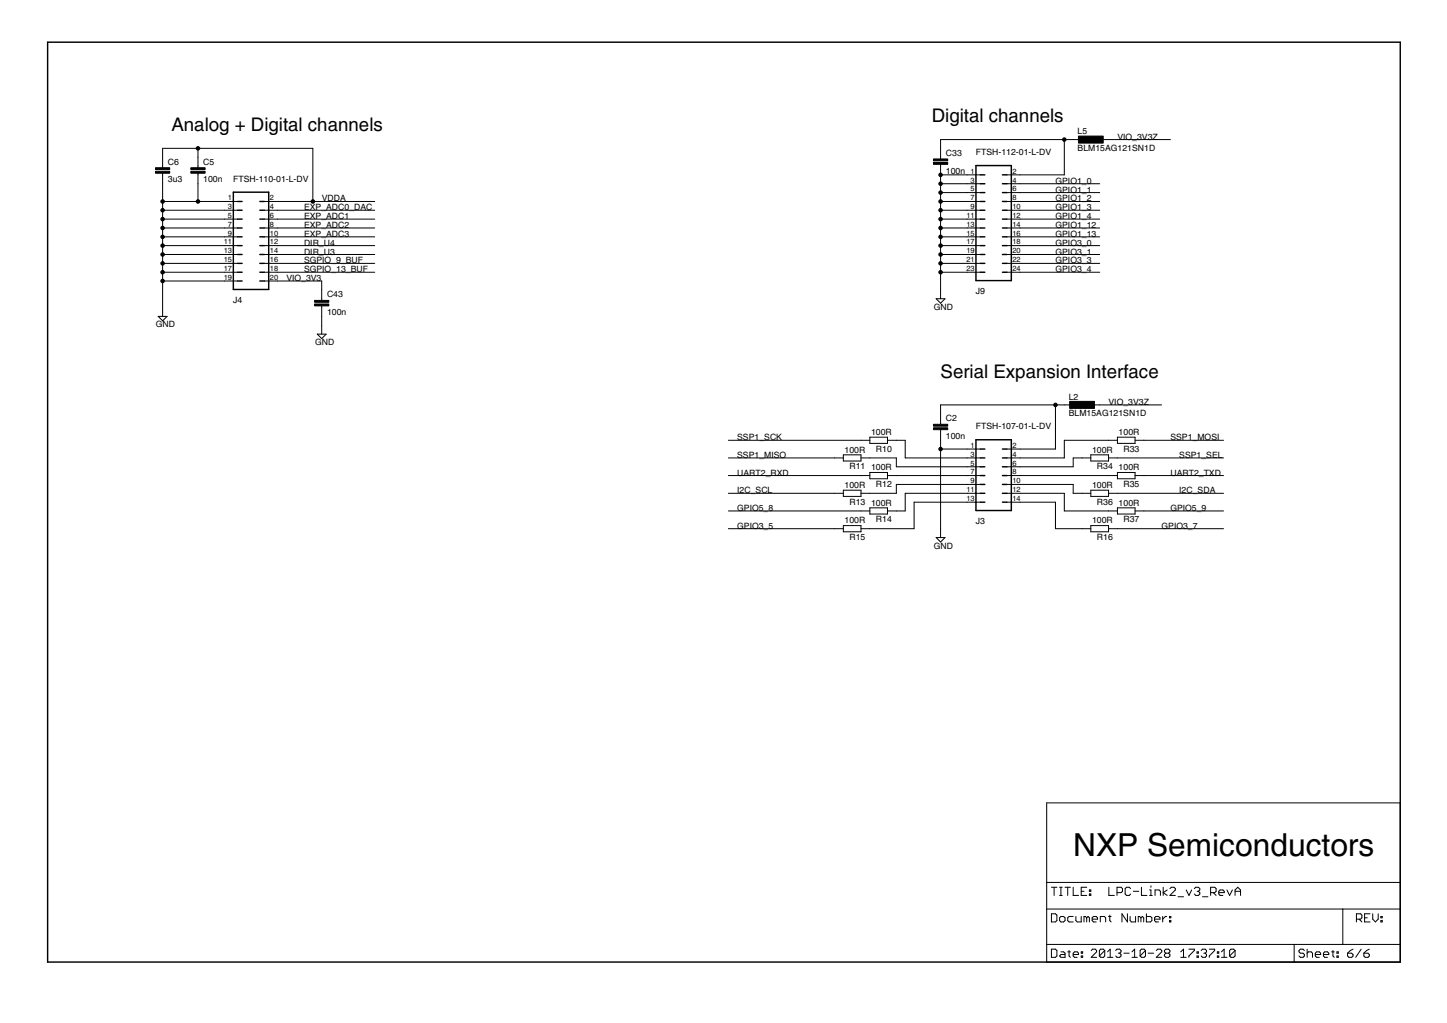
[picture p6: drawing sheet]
<svg xmlns="http://www.w3.org/2000/svg" width="297mm" height="210mm" viewBox="0 0 297 210" stroke-linecap="round" stroke-linejoin="round" font-family="sans-serif">
<g fill="#000" stroke="#000" stroke-width=".3">
<path d="M9.8 8.7v188.7zM9.8 8.7h277.6zM287.4 8.7v188.7zM47.9 39.4v20zM47.9 39.4h7.3zM200.3 34v23.6zM201.3 35.9h.9zM201.3 37.7h.9zM201.3 39.5h.9zM205.8 35.9h.9zM205.8 37.7h.9zM205.8 39.5h.9z"/>
<path d="M200.3 34h7.3zM47.9 59.4h7.3zM48.8 41.3h.9zM48.8 43.1h.9zM48.8 45h.9zM48.8 46.8h.9zM48.8 48.6h.9zM48.8 50.4h.9zM48.8 52.2h.9zM48.8 54h.9zM48.8 55.9h.9zM48.8 57.7h.9z"/>
<path d="M53.3 41.3h1zM53.3 43.1h1zM53.3 45h1zM53.3 46.8h1zM53.3 48.6h1zM53.3 50.4h1zM53.3 52.2h1zM53.3 54h1zM53.3 55.9h1zM53.3 57.7h1zM55.2 39.4v20zM200.3 57.6h7.3z"/>
<path d="M201.3 41.3h.9zM201.3 43.1h.9zM201.3 45h.9zM201.3 46.8h.9zM201.3 48.6h.9zM201.3 50.4h.9zM201.3 52.2h.9zM201.3 54h.9zM201.3 55.9h.9zM205.8 41.3h.9zM205.8 43.1h.9zM205.8 45h.9z"/>
<path d="M205.8 46.8h.9zM205.8 48.6h.9zM205.8 50.4h.9zM205.8 52.2h.9zM205.8 54h.9zM205.8 55.9h.9zM207.6 34v23.6zM200.3 90.2v11zM201.3 92.1h.9zM201.3 94h.9zM201.3 95.8h.9zM201.3 97.6h.9z"/>
<path d="M201.3 99.4h.9zM205.8 92.1h.9zM205.8 94h.9zM205.8 95.8h.9zM205.8 97.6h.9zM205.8 99.4h.9zM200.3 90.2h7.3zM200.3 101.2v1.8zM200.3 103v1.8zM200.3 104.8h7.3zM201.3 101.2h.9zM201.3 103h.9z"/>
<path d="M205.8 101.2h.9zM205.8 103h.9zM207.6 103v1.8zM207.6 101.2v1.8zM207.6 90.2v11zM9.8 197.4h277.6z"/>
</g>
<g fill="#000" stroke="#000" stroke-width=".21">
<path d="M33.4 32.3v1.8zM33.4 35.9v1.8zM33.4 34.1v.3zM33.4 35.5v.4zM33.4 37.7v3.6zM33.4 30.4v1.9zM33.4 30.4h7.2zM40.6 32.3v1.8zM40.6 35.9v1.8zM40.6 34.1v.3zM40.6 35.5v.4zM40.6 37.7v3.6z"/>
<path d="M40.6 30.4h23.6zM40.6 30.4v1.9zM64.2 30.4v10.9zM193.1 30.4v1.9zM193.1 34.1v1.8zM193.1 32.3v.3zM193.1 33.7v.4zM193.1 37.7v1.8zM193.1 35.9v1.8zM193.1 35.9h5.4zM193.1 28.6v1.8zM198.5 35.9h1.8z"/>
<path d="M198.5 37.7h1.8zM198.5 39.5h1.8zM193.1 37.7h5.4zM193.1 39.5h5.4zM200.3 35.9h1zM200.3 37.7h1zM200.3 39.5h1zM206.7 35.9h.9zM206.7 37.7h.9zM206.7 39.5h.9zM207.6 35.9h1.8zM207.6 37.7h1.8z"/>
<path d="M207.6 39.5h1.8zM209.4 37.7h16.3zM209.4 39.5h16.3zM209.4 35.9h9.1zM218.5 28.6v7.3zM218.5 28.6h1.8zM193.1 28.6h25.4zM220.3 28.6h1.8zM225.7 28.6h1.9zM227.6 28.6h12.7zM33.4 41.3v1.8zM33.4 43.1v1.9z"/>
<path d="M33.4 45v1.8zM33.4 46.8v1.8zM33.4 48.6v1.8zM33.4 50.4v1.8zM33.4 52.2v1.8zM33.4 54v1.9zM33.4 55.9v1.8zM33.4 57.7v5.4zM33.4 41.3h7.2zM46.1 41.3h1.8zM46.1 43.1h1.8zM46.1 45h1.8z"/>
<path d="M46.1 46.8h1.8zM46.1 48.6h1.8zM46.1 50.4h1.8zM46.1 52.2h1.8zM46.1 54h1.8zM46.1 55.9h1.8zM46.1 57.7h1.8zM40.6 41.3h5.5zM33.4 43.1h12.7zM33.4 45h12.7zM33.4 46.8h12.7zM33.4 48.6h12.7z"/>
<path d="M33.4 50.4h12.7zM33.4 52.2h12.7zM33.4 54h12.7zM33.4 55.9h12.7zM33.4 57.7h12.7zM47.9 41.3h.9zM47.9 43.1h.9zM47.9 45h.9zM47.9 46.8h.9zM47.9 48.6h.9zM47.9 50.4h.9zM47.9 52.2h.9z"/>
<path d="M47.9 54h.9zM47.9 55.9h.9zM47.9 57.7h.9zM54.3 41.3h.9zM54.3 43.1h.9zM54.3 45h.9zM54.3 46.8h.9zM54.3 48.6h.9zM54.3 50.4h.9zM54.3 52.2h.9zM54.3 54h.9zM54.3 55.9h.9z"/>
<path d="M54.3 57.7h.9zM55.2 41.3h1.8zM55.2 43.1h1.8zM55.2 45h1.8zM55.2 46.8h1.8zM55.2 48.6h1.8zM55.2 50.4h1.8zM55.2 52.2h1.8zM55.2 54h1.8zM55.2 55.9h1.8zM55.2 57.7h1.8zM57 48.6h19.9z"/>
<path d="M57 45h19.9zM57 46.8h19.9zM57 43.1h19.9zM57 54h19.9zM57 55.9h19.9zM57 50.4h19.9zM57 52.2h19.9zM57 57.7h9zM57 41.3h7.2zM66 59.5v1.8zM66 57.7v1.8zM64.2 41.3h12.7z"/>
<path d="M193.1 59.5v1.8zM193.1 55.9v3.6zM193.1 54v1.9zM193.1 52.2v1.8zM193.1 50.4v1.8zM193.1 48.6v1.8zM193.1 46.8v1.8zM193.1 45v1.8zM193.1 43.1v1.9zM193.1 41.3v1.8zM193.1 39.5v1.8zM198.5 41.3h1.8z"/>
<path d="M198.5 43.1h1.8zM198.5 45h1.8zM198.5 46.8h1.8zM198.5 48.6h1.8zM198.5 50.4h1.8zM198.5 52.2h1.8zM198.5 54h1.8zM198.5 55.9h1.8zM193.1 41.3h5.4zM193.1 43.1h5.4zM193.1 45h5.4zM193.1 46.8h5.4z"/>
<path d="M193.1 48.6h5.4zM193.1 50.4h5.4zM193.1 52.2h5.4zM193.1 54h5.4zM193.1 55.9h5.4zM200.3 41.3h1zM200.3 43.1h1zM200.3 45h1zM200.3 46.8h1zM200.3 48.6h1zM200.3 50.4h1zM200.3 52.2h1z"/>
<path d="M200.3 54h1zM200.3 55.9h1zM206.7 41.3h.9zM206.7 43.1h.9zM206.7 45h.9zM206.7 46.8h.9zM206.7 48.6h.9zM206.7 50.4h.9zM206.7 52.2h.9zM206.7 54h.9zM206.7 55.9h.9zM207.6 41.3h1.8z"/>
<path d="M207.6 43.1h1.8zM207.6 45h1.8zM207.6 46.8h1.8zM207.6 48.6h1.8zM207.6 50.4h1.8zM207.6 52.2h1.8zM207.6 54h1.8zM207.6 55.9h1.8zM209.4 41.3h16.3zM209.4 43.1h16.3zM209.4 45h16.3zM209.4 46.8h16.3z"/>
<path d="M209.4 48.6h16.3zM209.4 50.4h16.3zM209.4 52.2h16.3zM209.4 54h16.3zM209.4 55.9h16.3zM32.5 64.9h1.8zM33.4 63.1v1.8zM32.5 64.9l.9 .9zM34.3 64.9l-.9 .9zM65.1 68.6h1.9zM66 63.1v1.8zM66 61.3v.4z"/>
<path d="M66 62.7v.4zM66 66.7v1.9zM65.1 68.6l.9 .9zM66 64.9v1.8zM67 68.6l-1 .9zM192.2 61.3h1.8zM192.2 61.3l.9 .9zM194 61.3l-.9 .9zM149.5 97.6h27.2zM171.3 94h1.8zM149.5 94h21.8zM173.1 94.6h3.6z"/>
<path d="M173.1 93.3v1.3zM176.7 90.3h1.9zM173.1 93.3h3.6zM176.7 93.3v1.3zM176.7 97.6h1.9zM149.5 90.3h27.2zM178.6 91h3.6zM178.6 89.7v1.3zM176.7 94h1.9zM178.6 98.2h3.6zM178.6 96.9v1.3zM178.6 94h5.4z"/>
<path d="M178.6 89.7h3.6zM182.2 89.7v1.3zM178.6 96.9h3.6zM182.2 96.9v1.3zM182.2 90.3h1.8zM182.2 97.6h1.8zM184 97.6h14.5zM184 94v1.8zM184 95.8h14.5zM184 90.3h1.8zM184 99.4v1.8zM185.8 90.3v3.7z"/>
<path d="M185.8 94h12.7zM193.1 84.9v1.8zM193.1 88.5v1.8zM193.1 86.7v.4zM193.1 88.2v.3zM193.1 92.1v16.4zM193.1 90.3v1.8zM193.1 83.1v1.8zM193.1 83.1h23.6zM198.5 92.1h1.8zM198.5 94h1.8zM198.5 95.8h1.8z"/>
<path d="M198.5 97.6h1.8zM198.5 99.4h1.8zM193.1 92.1h5.4zM184 99.4h14.5zM200.3 92.1h1zM200.3 94h1zM200.3 95.8h1zM200.3 97.6h1zM200.3 99.4h1zM206.7 92.1h.9zM206.7 94h.9zM206.7 95.8h.9z"/>
<path d="M206.7 97.6h.9zM206.7 99.4h.9zM207.6 92.1h1.8zM207.6 94h1.8zM207.6 95.8h1.8zM207.6 97.6h1.8zM207.6 99.4h1.8zM209.4 92.1h7.3zM209.4 95.8h10.9zM209.4 94h9.1zM209.4 99.4h10.9zM216.7 83.1v9z"/>
<path d="M216.7 83.1h1.8zM218.5 83.1h1.8zM218.5 90.3v3.7zM218.5 90.3h9.1zM220.3 94v1.8zM220.3 94h1.8zM220.3 99.4v1.8zM222.1 94h1.8zM223.9 94.6h3.7zM223.9 93.3v1.3zM223.9 83.1h1.8zM225.7 83.1h12.7z"/>
<path d="M227.6 90.3h1.8zM223.9 93.3h3.7zM227.6 93.3v1.3zM227.6 97.6h1.8zM209.4 97.6h18.2zM229.4 91h3.6zM229.4 89.7v1.3zM227.6 94h1.8zM229.4 98.2h3.6zM229.4 96.9v1.3zM229.4 89.7h3.6zM233 89.7v1.3z"/>
<path d="M229.4 96.9h3.6zM233 96.9v1.3zM233 90.3h1.8zM233 97.6h1.8zM234.8 97.6h16.4zM234.8 90.3h16.4zM229.4 94h21.8zM171.3 101.2h1.8zM171.3 108.5h1.8zM149.5 101.2h21.8zM149.5 108.5h21.8zM173.1 101.9h3.6z"/>
<path d="M173.1 100.6v1.3zM173.1 109.1h3.6zM173.1 107.8v1.3zM173.1 100.6h3.6zM176.7 100.6v1.3zM176.7 104.8h1.9zM173.1 107.8h3.6zM176.7 107.8v1.3zM149.5 104.8h27.2zM176.7 101.2h1.9zM178.6 105.5h3.6zM178.6 104.2v1.3z"/>
<path d="M176.7 108.5h1.9zM178.6 104.2h3.6zM182.2 104.2v1.3zM182.2 104.8h1.8zM178.6 101.2h5.4zM185.8 101.2v3.6zM184 104.8h1.8zM187.6 103v5.5zM178.6 108.5h9zM192.2 110.3h1.8zM193.1 108.5v1.8zM192.2 110.3l.9 .9z"/>
<path d="M194 110.3l-.9 .9zM198.5 101.2h1.8zM198.5 103h1.8zM185.8 101.2h12.7zM187.6 103h10.9zM200.3 101.2h1zM200.3 103h1zM206.7 101.2h.9zM206.7 103h.9zM207.6 101.2h1.8zM207.6 103h1.8zM209.4 101.2h9.1z"/>
<path d="M209.4 103h7.3zM216.7 103v5.5zM216.7 108.5h5.4zM218.5 101.2v3.6zM218.5 104.8h9.1zM220.3 101.2h1.8zM222.1 101.2h1.8zM222.1 108.5h1.8zM223.9 101.9h3.7zM223.9 100.6v1.3zM223.9 109.1h3.7zM223.9 107.8v1.3z"/>
<path d="M223.9 100.6h3.7zM227.6 100.6v1.3zM227.6 104.8h1.8zM223.9 107.8h3.7zM227.6 107.8v1.3zM227.6 101.2h1.8zM229.4 105.5h3.6zM229.4 104.2v1.3zM227.6 108.5h1.8zM229.4 108.5h21.8zM229.4 104.2h3.6zM233 104.2v1.3z"/>
<path d="M233 104.8h1.8zM234.8 104.8h16.4zM229.4 101.2h21.8zM214.9 164.7h72.5zM287.4 164.7v16.4zM214.9 197.4h50.8zM214.9 193.8v3.6zM214.9 193.8h50.8zM214.9 186.5v7.3zM214.9 181.1v5.4zM214.9 181.1h72.5zM214.9 164.7v16.4z"/>
<path d="M215.8 194.8v1.6zM215.8 196.4h.9zM215.8 182.1h1.2zM215.8 187.5v1.7zM215.8 189.2h.9zM216.4 182.1v1.6zM216.7 196.4l.3-.2zM215.8 194.8h.9zM216.7 189.2l.3-.3zM215.8 187.5h.9zM217 195v1.2zM216.7 194.8l.3 .2z"/>
<path d="M217 187.8v1.1zM216.7 187.5l.3 .3zM217.8 195.9l-.3 .3zM217.5 183.7h.6zM217.5 182.1h.6zM217.5 188.3v.6zM217.5 188.9l.3 .3zM217.8 195.3h.5zM217.5 196.2l.3 .2zM217.8 195.9h.8zM217.8 182.1v1.6zM217.8 189.2h.5z"/>
<path d="M217.8 188l-.3 .3zM218.3 195.3l.3 .3zM218.3 189.2l.3-.3zM217.8 188h.5zM218.6 195.6v.8zM217.8 196.4h.8zM218.6 182.1h1.1zM218.6 188.3v.6zM218.3 188l.3 .3zM219.2 195.3h.5zM219.2 182.1v1.6zM219.2 188.3v.6z"/>
<path d="M219.2 188.9l.3 .3zM219.5 195v1.2zM219.5 196.2l.2 .2zM219.5 188l-.3 .3zM219.5 189.2h.8zM220.3 195.6v.6zM220.3 195.6l.3-.3zM220.3 182.1v1.6zM220.3 183.7h1.1zM219.5 188h.8zM220.3 196.2l.3 .2zM220.6 195.3h.5z"/>
<path d="M220.9 188v.9zM220.9 188.9l.2 .3zM220.6 196.4h.5zM221.1 195.3l.3 .3zM221.1 189.2h.9zM221.4 195.6v.3zM220.3 195.9h1.1zM222 195.3h.2zM222 195.3v.3zM222 196.2h.2zM222 196.2v.2zM222 182.1v1.6z"/>
<path d="M222 183.7h1.1zM222 182.9h.5zM222 188v1.2zM222.2 195.3v.3zM222 195.6h.2zM222.2 196.2v.2zM222 196.4h.2zM222.5 188v1.2zM222.5 188h.3zM222.8 188l.3 .3zM222 182.1h1.1zM223.1 188.3v.9z"/>
<path d="M223.1 188.3l.3-.3zM223.4 188l.2 .3zM223.6 182.6h.3zM223.6 182.6v.3zM223.6 183.4h.3zM223.6 183.4v.3zM223.6 188.3v.9zM223.9 182.6v.3zM223.6 182.9h.3zM223.9 183.4v.3zM223.6 183.7h.3zM225.1 195.3l-1.1 1.1z"/>
<path d="M224.2 188.3v.6zM224.2 188.3l.3-.3zM224.3 194.8l-.3 .2zM224.2 188.9l.3 .3zM224.5 188h.5zM224.3 194.8h.5zM224.5 189.2h.5zM225 188l.3 .3zM224 196.4h1.1zM225.1 195v.3zM224.8 194.8l.3 .2zM225.3 188.3v.3z"/>
<path d="M224.2 188.6h1.1zM225.7 195v1.2zM225.7 195l.3-.2zM226.8 195l-1.1 1.2zM225.9 188v1.2zM225.9 188h.8zM226 194.8h.5zM225.7 196.2l.3 .2zM226.5 194.8l.3 .2zM226 196.4h.5zM226.7 188l.3 .3zM226.8 195v1.2z"/>
<path d="M226.8 196.2l-.3 .2zM227 188.3v.9zM227.4 195.3l.5-.5zM227.4 196.4h1.1zM227.5 188h.6zM227.6 182.1v1.6zM227.6 183.7h1.1zM227.8 187.8v1.1zM227.8 188.9l.3 .3zM227.9 194.8v1.6zM229 195l.3-.2zM229.3 194.8h.5z"/>
<path d="M229 196.2l.3 .2zM229.3 182.1v1.6zM229.3 182.1h.8zM229.8 194.8l.3 .2zM229.6 195.6h.2zM229.8 195.6l.3 .3zM229.3 196.4h.5zM230.1 195v.3zM230.1 195.3l-.3 .3zM230.1 195.9v.3zM230.1 196.2l-.3 .2zM230.1 182.1l.3 .2z"/>
<path d="M229.3 183.2h.8zM230.3 187.5v1.7zM230.3 187.5l1.1 1.7zM230.4 182.3v.6zM230.1 183.2l.3-.3zM230.7 195.6h1.1zM231 182.3v1.1zM231 183.4l.2 .3zM231.2 182.1l-.2 .2zM231.2 183.7h.6zM231.4 187.5v1.7zM231.2 182.1h.6z"/>
<path d="M232.1 183.4l-.3 .3zM232 188v.9zM232 188.9l.3 .3zM231.8 182.1l.3 .2zM232.3 189.2h.8zM232.4 195.3l.5-.5zM232.4 196.4h1.1zM232.6 182.9h1.2zM232.9 194.8v1.6zM233.1 188v1.2zM233.7 188v1.2zM233.7 188h.2z"/>
<path d="M233.9 188l.3 .3zM234 195v1.2zM234 195l.3-.2zM235.1 195l-1.1 1.2zM234.2 188.3v.9zM234.2 188.3l.3-.3zM234.3 194.8h.6zM234 196.2l.3 .2zM234.3 182.1v1.6zM234.3 183.7h1.1zM234.5 188l.3 .3zM234.8 188.3v.9z"/>
<path d="M234.9 194.8l.2 .2zM234.3 196.4h.6zM235.1 195v1.2zM235.1 196.2l-.2 .2zM235.3 187.5v1.7zM235.3 189.2h.9zM235.7 195.6h1.1zM236 182.6h.3zM236 183.7h.5zM236.2 189.2l.3-.3zM235.3 188h.9zM236.3 182.6v1.1z"/>
<path d="M236.3 181.8v.3zM236.5 188.3v.6zM236.2 188l.3 .3zM237 188.3v.6zM237.3 188l-.3 .3zM237.1 182.6v1.1zM237.1 182.6h.8zM237 188.9l.3 .3zM237.3 188h.5zM237.4 196.4l1.1-1.1zM237.4 195l.3-.2zM237.3 189.2h.5z"/>
<path d="M237.8 188l.3 .3zM237.9 182.6l.3 .3zM238.1 188.3v.3zM237 188.6h1.1zM237.7 194.8h.5zM238.2 182.9v.8zM237.4 196.4h1.1zM238.5 195v.3zM238.2 194.8l.3 .2zM238.7 188v1.2zM238.7 188.6l.5-.6zM238.8 182.1v1.6z"/>
<path d="M238.8 183.2l.8-.6zM239 195l.3-.2zM239 195.9v.3zM239 195.9l.3-.3zM239 195v.3zM239.2 188h.3zM239.3 194.8h.6zM239 196.2l.3 .2zM239 195.3l.3 .3zM239.3 195.6h.6zM238.8 183.2l.8 .5zM239.9 194.8l.3 .2z"/>
<path d="M239.9 195.6l.3 .3zM239.3 196.4h.6zM240.1 188h.2zM240.1 188v.3zM240.1 188.9h.2zM240.1 188.9v.3zM240.2 195v.3zM240.2 195.3l-.3 .3zM240.2 195.9v.3zM240.2 196.2l-.3 .2zM240.2 183.7l1.1-1.1zM240.3 188v.3z"/>
<path d="M240.1 188.3h.2zM240.3 188.9v.3zM240.1 189.2h.2zM240.2 182.3l.3-.2zM240.5 182.1h.5zM240.2 183.7h1.1zM241.3 182.3v.3zM241 182.1l.3 .2zM241.8 184h1.2zM242.4 195.3l.6-.5zM242.4 196.4h1.1zM243 194.8v1.6z"/>
<path d="M243.5 182.6l.6 1.1zM244.1 194.8h1.1zM244.1 196.2v.2zM244.6 182.6l-.5 1.1zM245.2 194.8v.2zM245.2 195l-1.1 1.2zM245.2 182.3l.2-.2zM245.4 182.1h.6zM245.2 183.4l.2 .3zM245.7 195.3h.3zM245.7 195.3v.3zM245.7 196.2h.3z"/>
<path d="M245.7 196.2v.2zM246 195.3v.3zM245.7 195.6h.3zM246 196.2v.2zM245.7 196.4h.3zM246 182.1l.3 .2zM245.7 182.9h.3zM246 182.9l.3 .3zM245.4 183.7h.6zM246.3 182.3v.3zM246.3 182.6l-.3 .3zM246.3 183.2v.2z"/>
<path d="M246.3 183.4l-.3 .3zM246.6 195l.2-.2zM246.8 194.8h.6zM246.6 196.2l.2 .2zM246.8 184h1.2zM247.4 194.8l.3 .2zM247.1 195.6h.3zM247.4 195.6l.3 .3zM246.8 196.4h.6zM247.7 195v.3zM247.7 195.3l-.3 .3zM247.7 195.9v.3z"/>
<path d="M247.7 196.2l-.3 .2zM248.2 194.8h1.1zM248.2 196.2v.2zM248.5 182.1v1.6zM248.5 182.1h.9zM249.1 183.2l.5 .5zM249.3 194.8v.2zM249.3 195l-1.1 1.2zM249.4 182.1l.2 .2zM248.5 183.2h.9zM249.6 182.3v.6zM249.6 182.9l-.2 .3z"/>
<path d="M249.9 195.3h.3zM249.9 195.3v.3zM249.9 196.2h.3zM249.9 196.2v.2zM250.2 195.3v.3zM249.9 195.6h.3zM250.2 196.2v.2zM249.9 196.4h.3zM250.2 182.9v.5zM250.2 182.9l.3-.3zM250.2 183.4l.3 .3zM250.5 182.6h.5z"/>
<path d="M250.7 195.3l.6-.5zM250.7 196.4h1.2zM250.5 183.7h.5zM251 182.6l.3 .3zM251.3 194.8v1.6zM251.3 182.9v.3zM250.2 183.2h1.1zM251.9 182.6l.5 1.1zM252.4 195v1.2zM252.4 195l.3-.2zM252.4 196.2l1.1-1.2zM253 182.6l-.6 1.1z"/>
<path d="M252.7 194.8h.5zM252.4 196.2l.3 .2zM253.2 194.8l.3 .2zM252.7 196.4h.5zM253.5 195v1.2zM253.2 196.4l.3-.2zM253.5 182.6v1.1zM253.5 182.6l.6-.5zM253.5 182.9h1.2zM254.1 182.1l.6 .5zM254.7 182.6v1.1zM265.7 193.8v3.6z"/>
<path d="M265.7 193.8h10zM265.7 197.4h21.7zM266.7 195v.3zM266.7 195.3l.2 .3zM266.9 194.8l-.2 .2zM266.9 195.6h.6zM266.7 196.2l.2 .2zM266.9 194.8h.6zM267.5 195.6l.3 .3zM266.9 196.4h.6zM267.5 194.8l.3 .2zM267.8 195.9v.3z"/>
<path d="M267.8 196.2l-.3 .2zM268.3 194.8v1.6zM268.3 195.6l.3-.3zM268.6 195.3h.6zM269.2 195.3l.2 .3zM269.4 195.6v.8zM270 195.6v.6zM270 195.6l.3-.3zM270 196.2l.3 .2zM270.3 195.3h.5zM270.3 196.4h.5zM270.8 195.3l.3 .3z"/>
<path d="M271.1 195.6v.3zM270 195.9h1.1zM271.7 195.6v.6zM271.7 195.6l.2-.3zM271.7 196.2l.2 .2zM271.9 195.3h.6zM271.9 196.4h.6zM272.5 195.3l.3 .3zM272.8 195.6v.3zM271.7 195.9h1.1zM273.3 195.3h.6zM273.6 195v1.2z"/>
<path d="M273.6 196.2l.3 .2zM274.4 195.3h.3zM274.4 195.3v.3zM274.4 196.2h.3zM274.4 196.2v.2zM274.7 195.3v.3zM274.4 195.6h.3zM274.7 196.2v.2zM274.4 196.4h.3zM275.7 186.5v7.3zM214.9 186.5h60.8zM275.7 193.8h11.7z"/>
<path d="M276.6 195.6v.6zM276.6 196.2l.3 .2zM276.9 196.4h.6zM276.6 195.6l.6-.6zM277.5 196.4l.2-.2zM276.6 195.6h.9zM277.2 195l.5-.2zM277.7 195.9v.3zM277.5 195.6l.2 .3zM279.4 194.8l-1.1 1.6zM278.4 187.5v1.7zM278.4 187.5h.9z"/>
<path d="M279 188.6l.6 .6zM279.3 187.5l.3 .3zM278.4 188.6h.9zM279.6 187.8v.5zM279.6 188.3l-.3 .3zM280 195.6v.6zM280 196.2l.2 .2zM280.1 187.5v1.7zM280.1 189.2h1.1zM280.1 188.3h.6zM280.2 196.4h.6zM280 195.6l.5-.6z"/>
<path d="M280.8 196.4l.3-.2zM280 195.6h.8zM280.5 195l.6-.2zM281.1 195.9v.3zM280.8 195.6l.3 .3zM280.1 187.5h1.1zM281.8 187.5v1.1zM281.8 188.6l.5 .6zM282.3 189.2l.6-.6zM282.9 187.5v1.1zM283.5 188h.2zM283.5 188v.3z"/>
<path d="M283.5 188.9h.2zM283.5 188.9v.3zM283.7 188v.3zM283.5 188.3h.2zM283.7 188.9v.3zM283.5 189.2h.2zM275.7 186.5h11.7zM287.4 186.5v7.3zM287.4 193.8v3.6zM287.4 181.1v5.4z"/>
<circle cx="40.6" cy="30.4" r=".36"/>
<circle cx="193.1" cy="39.5" r=".36"/>
<circle cx="193.1" cy="37.7" r=".36"/>
<circle cx="193.1" cy="35.9" r=".36"/>
<circle cx="218.5" cy="28.6" r=".36"/>
<circle cx="33.4" cy="41.3" r=".36"/>
<circle cx="33.4" cy="43.1" r=".36"/>
<circle cx="33.4" cy="54" r=".36"/>
<circle cx="33.4" cy="55.9" r=".36"/>
<circle cx="33.4" cy="46.8" r=".36"/>
<circle cx="33.4" cy="45" r=".36"/>
<circle cx="33.4" cy="50.4" r=".36"/>
<circle cx="33.4" cy="57.7" r=".36"/>
<circle cx="33.4" cy="52.2" r=".36"/>
<circle cx="33.4" cy="48.6" r=".36"/>
<circle cx="40.6" cy="41.3" r=".36"/>
<circle cx="64.2" cy="41.3" r=".36"/>
<circle cx="193.1" cy="41.3" r=".36"/>
<circle cx="193.1" cy="43.1" r=".36"/>
<circle cx="193.1" cy="45" r=".36"/>
<circle cx="193.1" cy="50.4" r=".36"/>
<circle cx="193.1" cy="48.6" r=".36"/>
<circle cx="193.1" cy="52.2" r=".36"/>
<circle cx="193.1" cy="55.9" r=".36"/>
<circle cx="193.1" cy="46.8" r=".36"/>
<circle cx="193.1" cy="54" r=".36"/>
<circle cx="193.1" cy="92.1" r=".36"/>
<circle cx="216.7" cy="83.1" r=".36"/>
</g>
<path d="M31.9 35.2h2.9v.3h-2.9zM31.9 34.4h2.9v.4h-2.9zM39.2 35.2h2.9v.3h-2.9zM39.2 34.4h2.9v.4h-2.9zM191.6 33.3h2.9v.4h-2.9zM191.6 32.6h2.9v.4h-2.9zM221.4 27.9h5.1v1.5h-5.1zM64.6 62.4h2.9v.4h-2.9zM64.6 61.6h2.9v.4h-2.9zM191.6 87.8h2.9v.4h-2.9zM191.6 87.1h2.9v.3h-2.9zM219.6 82.4h5.1v1.4h-5.1z" fill="#000" stroke="#000" stroke-width=".21"/>
<text font-size="7.5" x="220.3" y="175.6">NXP Semiconductors</text>
<g font-size="4.4">
<text x="35.2" y="26.8">Analog + Digital channels</text>
<text x="191.3" y="25">Digital channels</text>
<text x="193.1" y="77.6">Serial Expansion Interface</text>
</g>
<g font-size="2.1">
<text x="221.2" y="27.6">L5</text>
<text x="229.4" y="28.6">VIO_3V3Z</text>
<text x="34.5" y="33.8">C6</text>
<text x="41.7" y="33.8">C5</text>
<text x="194.2" y="35.6">100n</text>
<text x="194.2" y="32">C33</text>
<text x="200.3" y="31.8">FTSH-112-01-L-DV</text>
<text x="221.2" y="31">BLM15AG121SN1D</text>
<text x="34.5" y="37.4">3u3</text>
<text x="41.7" y="37.4">100n</text>
<text x="47.9" y="37.2">FTSH-110-01-L-DV</text>
<text x="66" y="41.3">VDDA</text>
<text x="216.7" y="37.7">GPIO1_0</text>
<text x="216.7" y="39.5">GPIO1_1</text>
<text x="216.7" y="41.3">GPIO1_2</text>
<text x="62.4" y="45">EXP_ADC1</text>
<text x="62.4" y="46.8">EXP_ADC2</text>
<text x="62.4" y="43.1">EXP_ADC0_DAC</text>
<text x="216.7" y="43.1">GPIO1_3</text>
<text x="216.7" y="45">GPIO1_4</text>
<text x="216.7" y="46.8">GPIO1_12</text>
<text x="62.4" y="48.6">EXP_ADC3</text>
<text x="62.4" y="50.4">DIR_U4</text>
<text x="62.4" y="52.2">DIR_U3</text>
<text x="216.7" y="48.6">GPIO1_13</text>
<text x="216.7" y="50.4">GPIO3_0</text>
<text x="216.7" y="52.2">GPIO3_1</text>
<text x="58.8" y="57.7">VIO_3V3</text>
<text x="62.4" y="54">SGPIO_9_BUF</text>
<text x="62.4" y="55.8">SGPIO_13_BUF</text>
<text x="216.7" y="54">GPIO3_3</text>
<text x="216.7" y="55.8">GPIO3_4</text>
<text x="47.9" y="62.2">J4</text>
<text x="67.1" y="64.7">100n</text>
<text x="67.1" y="61">C43</text>
<text x="191.7" y="63.6">GND</text>
<text x="200.3" y="60.4">J9</text>
<text x="32" y="67.2">GND</text>
<text x="64.7" y="70.8">GND</text>
<text x="219.4" y="82">L2</text>
<text x="227.6" y="83.1">VIO_3V3Z</text>
<text x="178.8" y="89.2">100R</text>
<text x="194.2" y="86.4">C2</text>
<text x="200.3" y="88.1">FTSH-107-01-L-DV</text>
<text x="219.4" y="85.4">BLM15AG121SN1D</text>
<text x="229.6" y="89.2">100R</text>
<text x="151.3" y="90.3">SSP1_SCK</text>
<text x="151.3" y="94">SSP1_MISO</text>
<text x="173.4" y="92.9">100R</text>
<text x="179.8" y="92.7">R10</text>
<text x="194.2" y="90.1">100n</text>
<text x="224.2" y="92.9">100R</text>
<text x="230.6" y="92.7">R33</text>
<text x="240.3" y="90.3">SSP1_MOSI</text>
<text x="242.1" y="94">SSP1_SEL</text>
<text x="151.3" y="97.6">UART2_RXD</text>
<text x="151.3" y="101.2">I2C_SCL</text>
<text x="173.4" y="100.1">100R</text>
<text x="174.4" y="96.3">R11</text>
<text x="178.8" y="96.5">100R</text>
<text x="179.8" y="99.9">R12</text>
<text x="224.2" y="100.1">100R</text>
<text x="225.2" y="96.3">R34</text>
<text x="229.6" y="96.5">100R</text>
<text x="230.6" y="99.9">R35</text>
<text x="240.3" y="97.6">UART2_TXD</text>
<text x="242.1" y="101.2">I2C_SDA</text>
<text x="151.3" y="104.8">GPIO5_8</text>
<text x="173.4" y="107.4">100R</text>
<text x="174.4" y="103.6">R13</text>
<text x="178.8" y="103.8">100R</text>
<text x="179.8" y="107.2">R14</text>
<text x="200.3" y="107.6">J3</text>
<text x="224.2" y="107.4">100R</text>
<text x="225.2" y="103.6">R36</text>
<text x="229.6" y="103.8">100R</text>
<text x="230.6" y="107.2">R37</text>
<text x="240.3" y="104.8">GPIO5_9</text>
<text x="151.3" y="108.5">GPIO3_5</text>
<text x="174.4" y="110.8">R15</text>
<text x="191.7" y="112.6">GND</text>
<text x="225.2" y="110.8">R16</text>
<text x="238.4" y="108.5">GPIO3_7</text>
</g>
<g font-size="1.8">
<text x="199.2" y="35.6">1</text>
<text x="207.9" y="35.6">2</text>
<text x="46.8" y="41.1">1</text>
<text x="55.4" y="41.1">2</text>
<text x="199.2" y="37.4">3</text>
<text x="199.2" y="39.3">5</text>
<text x="199.2" y="41.1">7</text>
<text x="207.9" y="37.4">4</text>
<text x="207.9" y="39.3">6</text>
<text x="207.9" y="41.1">8</text>
<text x="46.8" y="42.9">3</text>
<text x="46.8" y="44.7">5</text>
<text x="46.8" y="46.5">7</text>
<text x="55.4" y="42.9">4</text>
<text x="55.4" y="44.7">6</text>
<text x="55.4" y="46.5">8</text>
<text x="198.4" y="44.7">11</text>
<text x="198.4" y="46.5">13</text>
<text x="199.2" y="42.9">9</text>
<text x="207.9" y="42.9">10</text>
<text x="207.9" y="44.7">12</text>
<text x="207.9" y="46.5">14</text>
<text x="45.9" y="50.2">11</text>
<text x="45.9" y="52">13</text>
<text x="45.9" y="53.8">15</text>
<text x="46.8" y="48.3">9</text>
<text x="55.4" y="48.3">10</text>
<text x="55.4" y="50.2">12</text>
<text x="55.4" y="52">14</text>
<text x="55.4" y="53.8">16</text>
<text x="198.4" y="48.3">15</text>
<text x="198.4" y="50.2">17</text>
<text x="198.4" y="52">19</text>
<text x="198.4" y="53.8">21</text>
<text x="207.9" y="48.3">16</text>
<text x="207.9" y="50.2">18</text>
<text x="207.9" y="52">20</text>
<text x="207.9" y="53.8">22</text>
<text x="45.9" y="55.6">17</text>
<text x="45.9" y="57.4">19</text>
<text x="55.4" y="55.6">18</text>
<text x="55.4" y="57.4">20</text>
<text x="198.4" y="55.6">23</text>
<text x="207.9" y="55.6">24</text>
<text x="199.2" y="91.9">1</text>
<text x="199.2" y="93.7">3</text>
<text x="199.2" y="95.5">5</text>
<text x="207.9" y="91.9">2</text>
<text x="207.9" y="93.7">4</text>
<text x="207.9" y="95.5">6</text>
<text x="198.4" y="101">11</text>
<text x="199.2" y="97.3">7</text>
<text x="199.2" y="99.1">9</text>
<text x="207.9" y="97.3">8</text>
<text x="207.9" y="99.1">10</text>
<text x="207.9" y="101">12</text>
<text x="198.4" y="102.8">13</text>
<text x="207.9" y="102.8">14</text>
</g>
</svg>
